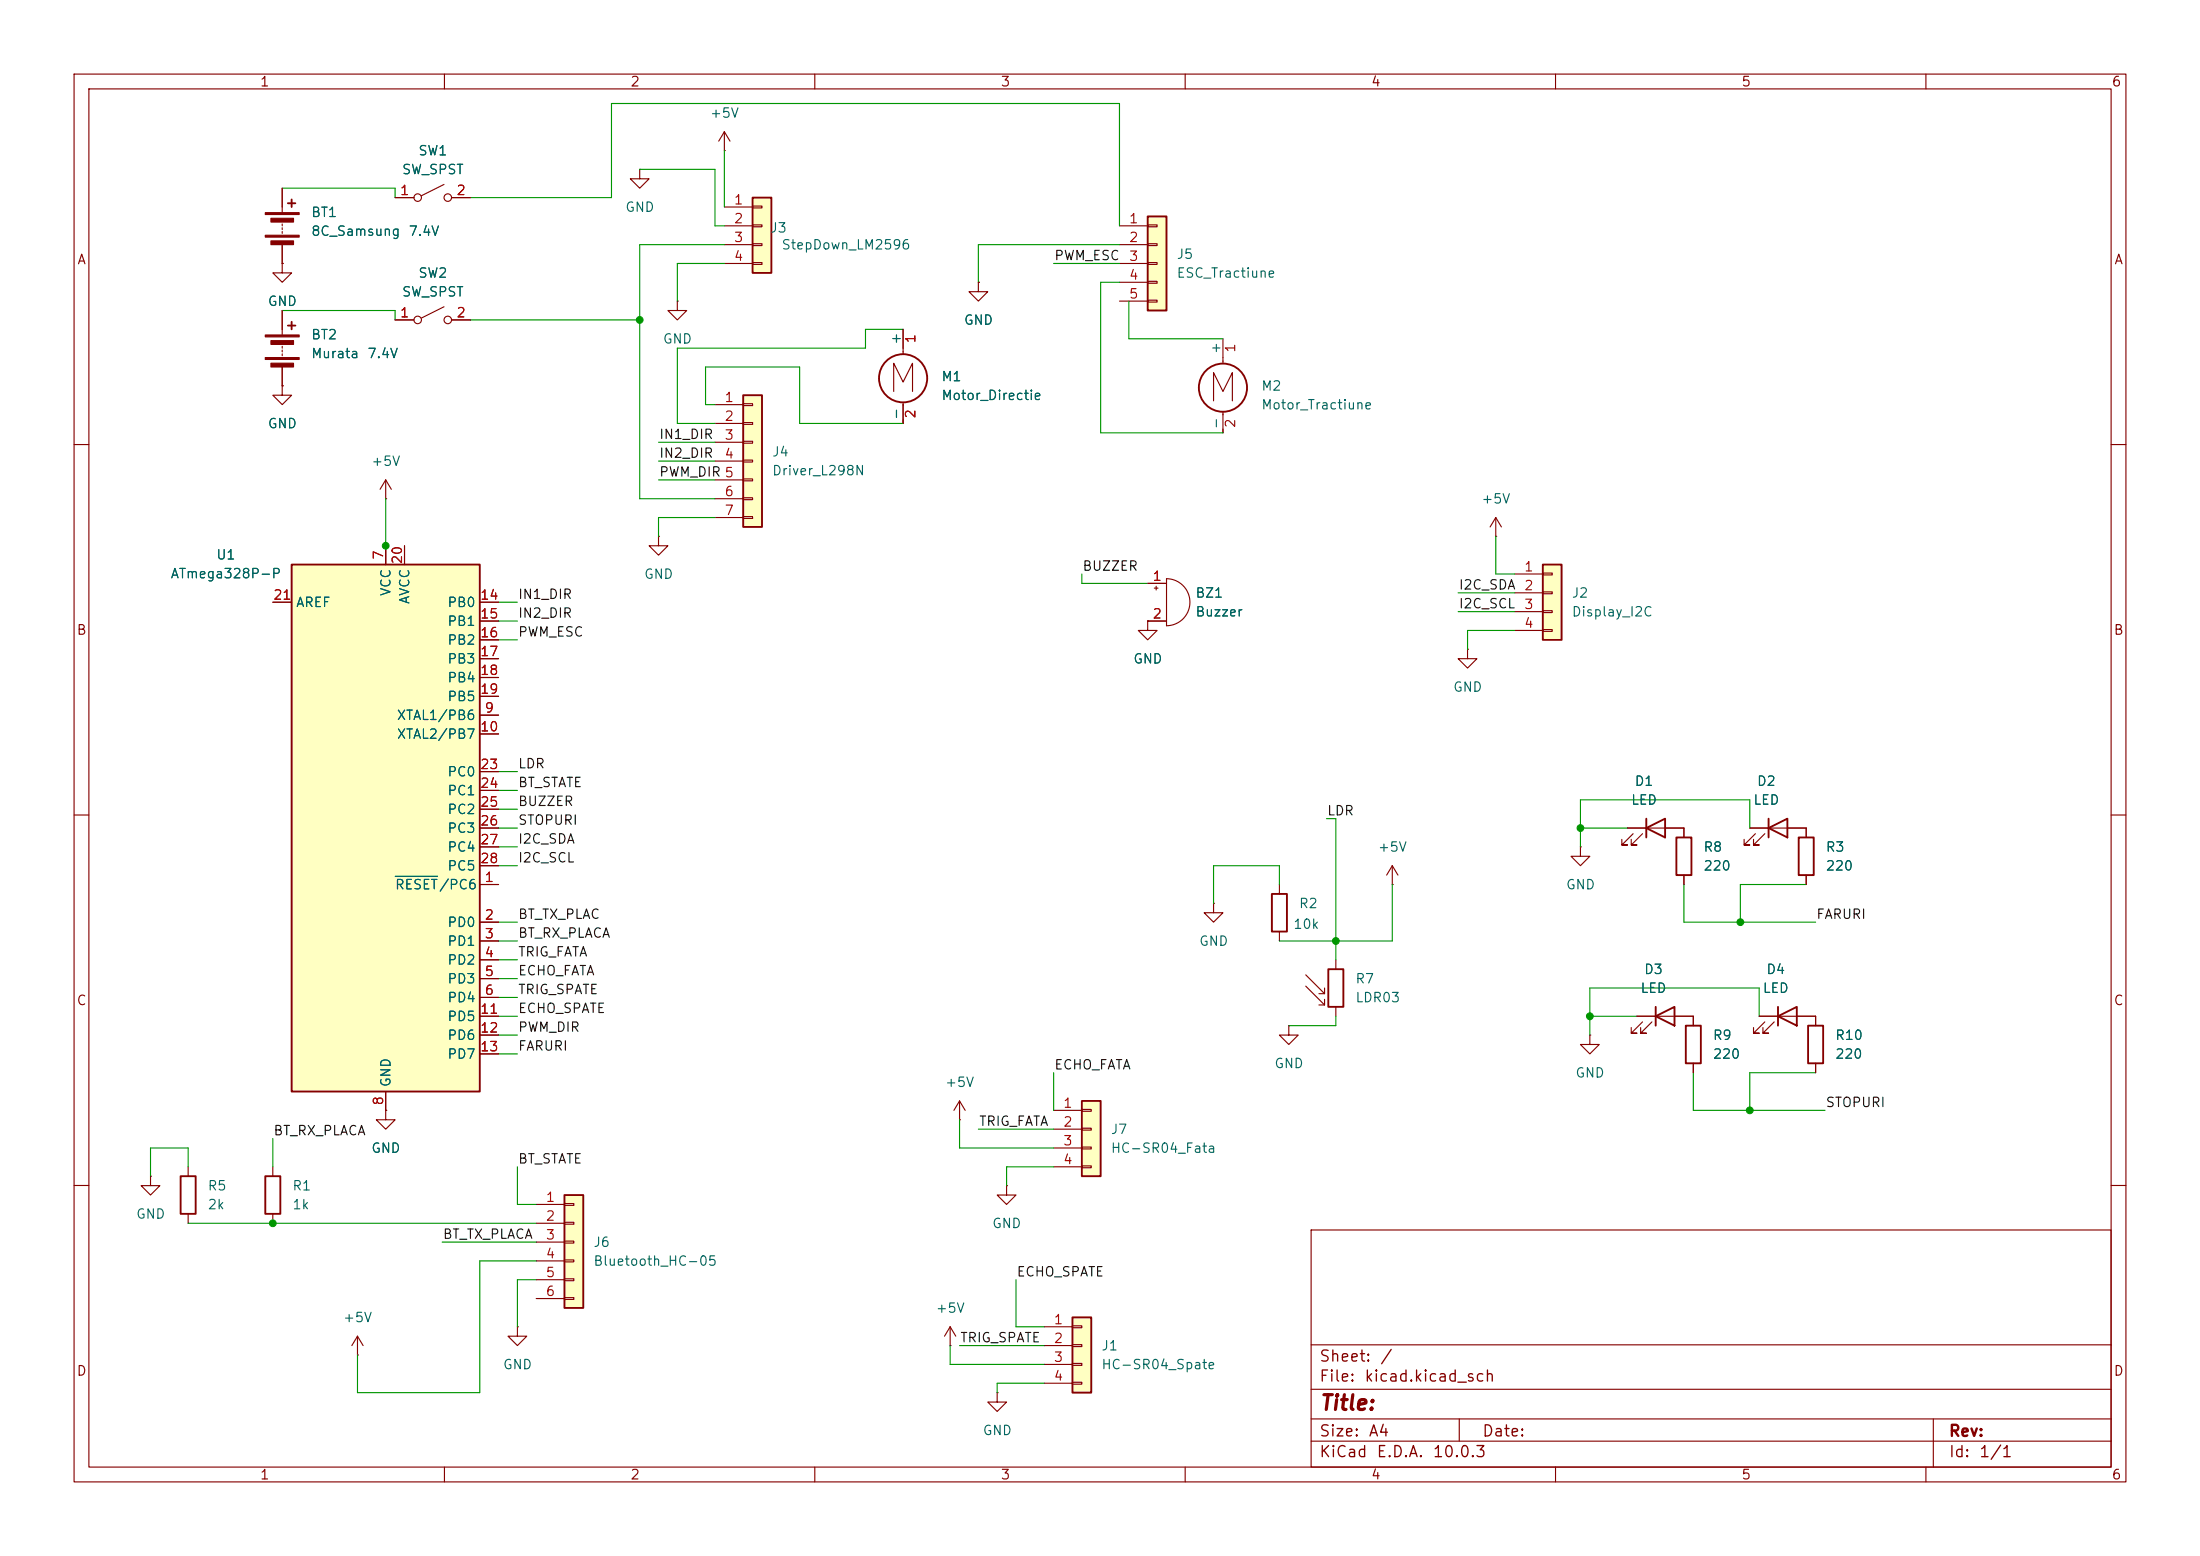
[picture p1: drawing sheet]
<svg xmlns="http://www.w3.org/2000/svg" width="297mm" height="210mm" viewBox="0 0 297 210" stroke-linecap="round" stroke-linejoin="round" font-family="sans-serif">
<g fill="none" stroke="#840000" stroke-width=".15">
<path d="M10 10h277v190h-277zM12 12h273v186h-273zM60 10v2M110 10v2M160 10v2M210 10v2M260 10v2M10 60h2M285 60h2M10 110h2M285 110h2M10 160h2"/>
<path d="M177 166h108v32h-108zM285 160h2M60 198v2M110 198v2M160 198v2M177 194.5h108M177 191.5h108M177 187.5h108M177 181.5h108M197 191.5v3M210 198v2M260 198v2"/>
<path d="M261 191.5v6.5"/>
</g>
<path d="M146 148.6h2.6v10.2h-2.6z" fill="#ffffc2"/>
<path d="M38.9 27.4h1M39.4 26.9v1M38.9 43.9h1M39.4 43.4v1.1M146 148.6h2.6v10.2h-2.6z" fill="none" stroke="#840000" stroke-width=".25"/>
<g fill="none" stroke="#840000" stroke-width=".15">
<path d="M97.8 17.8l-.8 1.3M97.8 17.8l.8 1.3M97.8 17.8v2.5M38.1 35.6v1.2h1.3l-1.3 1.3-1.3-1.3h1.3M38.1 35.6h.1M38.1 25.4v3.3M38.1 30.2v.3M38.1 30.7v.3M38.1 31.2v.3M38.1 33v2.6M53.3 26.7h2.6M59.9 24.9l-3 1.5"/>
<path d="M61 26.7h2.5M97.8 20.3h.1M38.1 52.1v1.2h1.3l-1.3 1.3-1.3-1.3h1.3M38.1 52.1h.1M38.1 41.9v3.3M38.1 46.7v.3M38.1 47.2v.3M38.1 47.8v.2M38.1 49.5v2.6M53.3 43.2h2.6M59.9 41.4l-3 1.5M61 43.2h2.5"/>
<path d="M154.9 78.7h2.6M155.8 79.4h.5M156.1 79.1v.5M157.5 78.1a3.2 3.2 0 0 1 3.1 3.2 3.2 3.2 0 0 1-3.1 3.2zM201.9 72.4h.1M201.9 69.9l-.7 1.2M201.9 69.9l.8 1.2M201.9 69.9v2.5M154.9 83.8v1.3h1.3l-1.3 1.3-1.2-1.3h1.2M154.9 83.8h.1M154.9 83.8h2.6M20.3 158.8v1.2h1.3l-1.3 1.3-1.3-1.3h1.3"/>
<path d="M20.3 158.8h.1M129.5 151.1h.1M129.5 148.6l-.7 1.3M129.5 148.6l.8 1.3M129.5 148.6v2.5M142.2 149.9h3.8M142.2 152.4h3.8M142.2 154.9h3.8M142.2 157.5h3.8M146 149.7h1.3v.3h-1.3zM146 152.3h1.3v.2h-1.3zM146 154.8h1.3v.3h-1.3z"/>
<path d="M146 157.4h1.3v.2h-1.3zM69.8 179.1v1.2h1.3l-1.3 1.3-1.2-1.3h1.2M69.8 179.1h.1M128.3 179.1l-.8 1.2M128.3 179.1l.7 1.2M128.3 179.1v2.5M135.9 160v1.3h1.3l-1.3 1.3-1.3-1.3h1.3M135.9 160h.1M48.3 182.9h.1M48.3 180.3l-.8 1.3M48.3 180.3l.7 1.3M48.3 180.3v2.6"/>
<path d="M128.3 181.6h.1M134.6 188v1.2h1.3l-1.3 1.3-1.3-1.3h1.3M134.6 188h.1"/>
<circle cx="56.4" cy="26.7" r=".51"/>
<circle cx="60.5" cy="26.7" r=".51"/>
<circle cx="56.4" cy="43.2" r=".51"/>
<circle cx="60.5" cy="43.2" r=".51"/>
</g>
<g fill="#840000" stroke="#840000" stroke-width=".15">
<path d="M35.8 28.7h4.6v.3h-4.6z"/>
<path d="M35.8 31.8h4.6v.2h-4.6z"/>
<path d="M36.6 29.5h3v.5h-3z"/>
<path d="M36.6 32.5h3v.5h-3z"/>
<path d="M35.8 45.2h4.6v.3h-4.6z"/>
<path d="M35.8 48.3h4.6v.2h-4.6z"/>
<path d="M36.6 46h3v.5h-3z"/>
<path d="M36.6 49h3v.5h-3z"/>
</g>
<path d="M101.6 26.7h2.5v10.1h-2.5z" fill="#ffffc2"/>
<g fill="none" stroke="#840000" stroke-width=".25">
<path d="M101.6 26.7h2.5v10.1h-2.5zM24.4 158.8h2v5h-2z"/>
<circle cx="121.9" cy="51.1" r="3.3"/>
<circle cx="165.1" cy="52.3" r="3.3"/>
</g>
<g fill="none" stroke="#840000" stroke-width=".15">
<path d="M97.8 27.9h3.8M97.8 30.5h3.8M97.8 33h3.8M97.8 35.6h3.8M101.6 27.8h1.3v.3h-1.3zM101.6 30.4h1.3v.2h-1.3zM101.6 32.9h1.3v.2h-1.3zM101.6 35.4h1.3v.3h-1.3zM132.1 38.1v1.3h1.2l-1.2 1.2-1.3-1.2h1.3M132.1 38.1h.1M120.6 52.8v-3.8l1.3 2.6 1.3-2.6v3.8M121.9 44.5v3.3"/>
<path d="M121.9 54.3v2.9M163.8 54.1v-3.8l1.3 2.5 1.3-2.5v3.8M165.1 45.7v3.4M165.1 55.6v2.8M25.4 157.5v1.3M25.4 163.8v1.3"/>
</g>
<path d="M154.9 29.2h2.6v12.7h-2.6z" fill="#ffffc2"/>
<path d="M154.9 29.2h2.6v12.7h-2.6zM35.8 158.8h2v5h-2z" fill="none" stroke="#840000" stroke-width=".25"/>
<g fill="none" stroke="#840000" stroke-width=".15">
<path d="M151.1 30.5h3.8M151.1 33h3.8M151.1 35.6h3.8M151.1 38.1h3.8M154.9 30.4h1.3v.2h-1.3zM154.9 32.9h1.3v.2h-1.3zM154.9 35.4h1.3v.3h-1.3zM154.9 38h1.3v.2h-1.3zM151.1 40.6h3.8M154.9 40.5h1.3v.3h-1.3zM36.8 157.5v1.3M52.1 149.9v1.2h1.2l-1.2 1.3-1.3-1.3h1.3"/>
<path d="M52.1 149.9h.1M36.8 163.8v1.3"/>
</g>
<path d="M76.2 161.3h2.5v15.2h-2.5z" fill="#ffffc2"/>
<path d="M76.2 161.3h2.5v15.2h-2.5z" fill="none" stroke="#840000" stroke-width=".25"/>
<path d="M72.4 162.6h3.8M72.4 165.1h3.8M72.4 167.6h3.8M72.4 170.2h3.8M72.4 172.7h3.8M72.4 175.3h3.8M76.2 162.4h1.3v.3h-1.3zM76.2 165h1.3v.2h-1.3zM76.2 167.5h1.3v.3h-1.3zM76.2 170.1h1.3v.2h-1.3zM76.2 172.6h1.3v.2h-1.3zM76.2 175.1h1.3v.3h-1.3z" fill="none" stroke="#840000" stroke-width=".15"/>
<path d="M100.3 53.3h2.6v17.8h-2.6z" fill="#ffffc2"/>
<path d="M100.3 53.3h2.6v17.8h-2.6zM242.8 113h2.1v5.1h-2.1z" fill="none" stroke="#840000" stroke-width=".25"/>
<g fill="none" stroke="#840000" stroke-width=".15">
<path d="M96.5 54.6h3.8M96.5 57.2h3.8M96.5 59.7h3.8M100.3 54.5h1.3v.2h-1.3zM100.3 57h1.3v.3h-1.3zM100.3 59.6h1.3v.2h-1.3zM96.5 62.2h3.8M96.5 64.8h3.8M96.5 67.3h3.8M96.5 69.9h3.8M100.3 62.1h1.3v.3h-1.3zM100.3 64.6h1.3v.3h-1.3z"/>
<path d="M100.3 67.2h1.3v.2h-1.3zM100.3 69.7h1.3v.3h-1.3zM243.8 111.8v1.2M243.8 118.1v1.3"/>
</g>
<path d="M208.3 76.2h2.5v10.2h-2.5z" fill="#ffffc2"/>
<path d="M208.3 76.2h2.5v10.2h-2.5zM222.2 111.8l2.6-1.3v2.5zM222.2 110.5v2.5M223.5 137.2l2.6-1.3v2.5zM223.5 135.9v2.5" fill="none" stroke="#840000" stroke-width=".25"/>
<g fill="none" stroke="#840000" stroke-width=".15">
<path d="M204.5 77.5h3.8M208.3 77.3h1.2v.3h-1.2zM208.3 79.9h1.2v.2h-1.2zM198.1 87.6v1.3h1.3l-1.3 1.3-1.3-1.3h1.3M198.1 87.6h.1M204.5 80h3.8M204.5 82.6h3.8M204.5 85.1h3.8M208.3 82.4h1.2v.3h-1.2zM208.3 85h1.2v.2h-1.2zM213.4 114.3v1.3h1.2l-1.2 1.2-1.3-1.2h1.3M213.4 114.3h.1"/>
<path d="M219.7 111.8h7.6M220.5 112.5l-1.6 1.5h.8h-.8v-.7M221.7 112.5l-1.5 1.5h.8h-.8v-.7M221 137.2h7.6M221.7 137.9l-1.5 1.5h.8h-.8v-.7M223 137.9l-1.5 1.5h.7h-.7v-.7"/>
</g>
<path d="M39.4 76.2h25.4v71.1h-25.4z" fill="#ffffc2"/>
<path d="M39.4 76.2h25.4v71.1h-25.4zM226.3 113h2v5.1h-2zM238.8 111.8l2.5-1.3v2.5zM238.8 110.5v2.5M171.7 120.7h2v5h-2zM179.3 130.8h2.1v5.1h-2.1zM227.6 138.4h2v5.1h-2zM240 137.2l2.6-1.3v2.5zM240 135.9v2.5M244.1 138.4h2v5.1h-2z" fill="none" stroke="#840000" stroke-width=".25"/>
<g fill="none" stroke="#840000" stroke-width=".15">
<path d="M86.4 22.9v1.2h1.2l-1.2 1.3-1.3-1.3h1.3M86.4 22.9h.1M91.4 40.6v1.3h1.3l-1.3 1.3-1.2-1.3h1.2M91.4 40.6h.1M52.1 73.7v2.5M54.6 73.7v2.5M88.9 72.4v1.3h1.3l-1.3 1.2-1.3-1.2h1.3M88.9 72.4h.1M36.8 81.3h2.6M64.8 96.5h2.5M64.8 99.1h2.5M64.8 81.3h2.5"/>
<path d="M64.8 83.8h2.5M64.8 86.4h2.5M64.8 88.9h2.5M64.8 91.4h2.5M64.8 94h2.5M64.8 119.4h2.5M64.8 104.1h2.5M64.8 106.7h2.5M64.8 109.2h2.5M64.8 111.8h2.5M64.8 114.3h2.5M64.8 116.8h2.5"/>
<path d="M172.7 119.4v1.3M188 119.4h.1M188 116.8l-.8 1.3M188 116.8l.7 1.3M188 116.8v2.6M227.3 111.8v1.2M227.3 118.1v1.3M236.2 111.8h7.6M237 112.5l-1.5 1.5h.7h-.7v-.7M238.3 112.5l-1.6 1.5h.8h-.8v-.7M64.8 124.5h2.5M64.8 127h2.5"/>
<path d="M64.8 129.5h2.5M64.8 132.1h2.5M64.8 134.6h2.5M64.8 137.2h2.5M64.8 139.7h2.5M163.8 121.9v1.3h1.3l-1.3 1.3-1.2-1.3h1.2M163.8 121.9h.1M172.7 125.7v1.3M174 138.4v1.3h1.3l-1.3 1.3-1.3-1.3h1.3M174 138.4h.1M176.3 131.6l2.5 2.5M176.3 133.1l2.5 2.5"/>
<path d="M178.1 134.1h.7M178.1 135.6h.7M178.8 133.4v.7M178.8 134.9v.7M180.3 129.5v1.3M180.3 135.9v1.3M214.6 139.7v1.3h1.3l-1.3 1.2-1.2-1.2h1.2M214.6 139.7h.1M228.6 137.2v1.2M237.5 137.2h7.6v1.2M238.3 137.9l-1.6 1.5h.8h-.8v-.7M239.5 137.9l-1.5 1.5h.8h-.8v-.7"/>
<path d="M52.1 147.3v2.6M64.8 142.2h2.5M228.6 143.5v1.3M245.1 143.5v1.3"/>
</g>
<path d="M53.4 118.3h5.7" fill="none" stroke="#006464" stroke-width=".15"/>
<path d="M144.8 177.8h2.5v10.2h-2.5z" fill="#ffffc2"/>
<path d="M144.8 177.8h2.5v10.2h-2.5z" fill="none" stroke="#840000" stroke-width=".25"/>
<g fill="none" stroke="#840000" stroke-width=".15">
<path d="M38.1 35.6h.1M38.1 25.4v2.5M38.1 33v2.6M53.3 26.7h2.6M61 26.7h2.5M132.1 38.1h.1M38.1 52.1h.1M38.1 41.9v2.6M38.1 49.5v2.6M53.3 43.2h2.6M61 43.2h2.5M121.9 44.5v2.5"/>
<path d="M121.9 54.6v2.6M52.1 67.3h.1M52.1 64.8l-.8 1.2M52.1 64.8l.7 1.2M52.1 64.8v2.5M52.1 73.7v2.5M54.6 73.7v2.5M154.9 78.7h2.6M36.8 81.3h2.6M64.8 83.8h2.5M64.8 96.5h2.5M64.8 99.1h2.5"/>
<path d="M64.8 81.3h2.5M64.8 86.4h2.5M64.8 88.9h2.5M64.8 91.4h2.5M64.8 94h2.5M154.9 83.8h.1M154.9 83.8h2.6M64.8 111.8h2.5M64.8 119.4h2.5M64.8 104.1h2.5M64.8 106.7h2.5M64.8 109.2h2.5"/>
<path d="M64.8 114.3h2.5M64.8 116.8h2.5M219.7 111.8h2.5M224.8 111.8h2.5v1.2M227.3 118.1v1.3M236.2 111.8h2.6M241.3 111.8h2.5v1.2M243.8 118.1v1.3M64.8 137.2h2.5M64.8 124.5h2.5M64.8 127h2.5M64.8 129.5h2.5"/>
<path d="M64.8 132.1h2.5M64.8 134.6h2.5M64.8 139.7h2.5M221 137.2h2.5M226.1 137.2h2.5v1.2M237.5 137.2h2.5M242.6 137.2h2.5v1.2M52.1 149.9h.1M52.1 147.3v2.6M64.8 142.2h2.5M228.6 143.5v1.3M245.1 143.5v1.3"/>
<path d="M141 179.1h3.8M144.8 178.9h1.2v.3h-1.2zM141 181.6h3.8M141 184.2h3.8M141 186.7h3.8M144.8 181.5h1.2v.2h-1.2zM144.8 184h1.2v.3h-1.2zM144.8 186.6h1.2v.2h-1.2z"/>
</g>
<g fill="none" stroke="#009600" stroke-width=".15">
<path d="M38.1 25.4h15.2v1.3M63.5 26.7h19v-12.7h68.6v16.5M86.4 22.9h10.1v7.6h1.3M97.8 33h-11.4v34.3h10.1M97.8 20.3v7.6M97.8 35.6h-6.4v5M142.2 35.6h8.9M151.1 33h-19v5.1M151.1 38.1h-2.5v20.3h16.5M38.1 41.9h15.2v1.3M63.5 43.2h22.9M88.9 59.7h7.6"/>
<path d="M96.5 54.6h-1.3v-5.1h12.7v7.7h14M121.9 44.5h-5.1v2.5h-25.4v10.2h5.1M152.4 40.6v5.1h12.7M52.1 67.3v8.9M88.9 62.2h7.6M88.9 64.8h7.6M96.5 69.9h-7.6v2.5M146 77.5v1.2h8.9M201.9 72.4v5.1h2.6M67.3 81.3h2.5M67.3 83.8h2.5M67.3 86.4h2.5"/>
<path d="M196.8 80h7.7M196.8 82.6h7.7M204.5 85.1h-6.4v2.5M67.3 111.8h2.5M67.3 114.3h2.5M67.3 116.8h2.5M67.3 104.1h2.5M67.3 106.7h2.5M67.3 109.2h2.5M172.7 119.4v-2.6h-8.9v5.1M179.1 110.5h1.2v19M188 119.4v7.6h-15.3"/>
<path d="M213.4 111.8h6.3M227.3 119.4v5.1h17.8M236.2 111.8v-3.8h-22.8v6.3M243.8 119.4h-8.9v5.1M67.3 129.5h2.5M67.3 132.1h2.5M67.3 137.2h2.5M67.3 139.7h2.5M67.3 134.6h2.5M67.3 124.5h2.5M67.3 127h2.5M180.3 137.2v1.2h-6.3"/>
<path d="M214.6 137.2h6.4M237.5 137.2v-3.8h-22.9v6.3M25.4 157.5v-2.6h-5.1v3.9M36.8 153.7v3.8M67.3 142.2h2.5M69.8 157.5v5.1h2.6M129.5 151.1v3.8h12.7M132.1 152.4h10.1M142.2 144.8v5.1M142.2 157.5h-6.3v2.5M228.6 144.8v5.1h17.8M245.1 144.8h-8.9v5.1"/>
<path d="M25.4 165.1h47M59.7 167.6h12.7M72.4 172.7h-2.6v6.4M72.4 170.2h-7.6v17.8h-16.5v-5.1M137.2 172.7v6.4h3.8M128.3 181.6v2.6h12.7M129.5 181.6h11.5M141 186.7h-6.4v1.3"/>
</g>
<path d="M53.4 118.3h5.7" fill="none" stroke="#006464" stroke-width=".15"/>
<g fill="#009600" stroke="#009600" stroke-width=".14">
<circle cx="86.4" cy="43.2" r=".46"/>
<circle cx="52.1" cy="73.7" r=".46"/>
<circle cx="180.3" cy="127" r=".46"/>
<circle cx="234.9" cy="124.5" r=".46"/>
<circle cx="213.4" cy="111.8" r=".46"/>
<circle cx="214.6" cy="137.2" r=".46"/>
<circle cx="236.2" cy="149.9" r=".46"/>
<circle cx="36.8" cy="165.1" r=".46"/>
</g>
<text font-size="2" fill="#840000" x="178" y="190.8">Title:</text>
<g font-size="1.5" fill="#840000">
<text x="178" y="184.2">Sheet:</text>
<text x="186.2" y="184.2">/</text>
<text x="178" y="186.9">File:</text>
<text x="184.1" y="186.9">kicad.kicad_sch</text>
<text x="178" y="197.1">KiCad</text>
<text x="178" y="194.3">Size:</text>
<text x="184.7" y="194.3">A4</text>
<text x="185.7" y="197.1">E.D.A.</text>
<text x="193.3" y="197.1">10.0.3</text>
<text x="200" y="194.3">Date:</text>
<text x="263" y="194.3">Rev:</text>
<text x="263" y="197.1">Id:</text>
<text x="267.1" y="197.1">1/1</text>
</g>
<g font-size="1.3" fill="#840000">
<text x="35" y="12">1</text>
<text x="85" y="12">2</text>
<text x="135" y="12">3</text>
<text x="185" y="12">4</text>
<text x="235" y="12">5</text>
<text x="285" y="12">6</text>
<text x="10.3" y="36">A</text>
<text x="285.3" y="36">A</text>
<text x="10.3" y="86">B</text>
<text x="285.3" y="86">B</text>
<text x="10.3" y="136">C</text>
<text x="285.3" y="136">C</text>
<text x="10.3" y="186">D</text>
<text x="285.3" y="186">D</text>
<text x="35" y="200">1</text>
<text x="85" y="200">2</text>
<text x="135" y="200">3</text>
<text x="185" y="200">4</text>
<text x="235" y="200">5</text>
<text x="285" y="200">6</text>
</g>
<g font-size="1.3" fill="#006464">
<text x="95.8" y="16.2">+5V</text>
<text x="54.2" y="23.8">SW_SPST</text>
<text x="56.4" y="21.3">SW1</text>
<text x="41.9" y="29.6">BT1</text>
<text x="84.3" y="28.9">GND</text>
<text x="41.9" y="32.1">8C_Samsung</text>
<text x="55.1" y="32.1">7.4V</text>
<text x="103.9" y="31.7">J3</text>
<text x="105.4" y="34">StepDown_LM2596</text>
<text x="158.8" y="35.3">J5</text>
<text x="36.1" y="41.6">GND</text>
<text x="54.2" y="40.3">SW_SPST</text>
<text x="56.4" y="37.8">SW2</text>
<text x="158.8" y="37.8">ESC_Tractiune</text>
<text x="41.9" y="46.1">BT2</text>
<text x="89.4" y="46.7">GND</text>
<text x="121.9" y="46.6" transform="rotate(-90 121.9 46.6)">+</text>
<text x="130" y="44.2">GND</text>
<text x="165.1" y="47.9" transform="rotate(-90 165.1 47.9)">+</text>
<text x="41.9" y="48.7">Murata</text>
<text x="49.5" y="48.7">7.4V</text>
<text x="127" y="51.8">M1</text>
<text x="170.2" y="53">M2</text>
<text x="36.1" y="58.1">GND</text>
<text x="121.9" y="56.8" transform="rotate(-90 121.9 56.8)">-</text>
<text x="127" y="54.3">Motor_Directie</text>
<text x="165.1" y="58" transform="rotate(-90 165.1 58)">-</text>
<text x="170.2" y="55.6">Motor_Tractiune</text>
<text x="50" y="63.2">+5V</text>
<text x="104.1" y="61.9">J4</text>
<text x="104.1" y="64.5">Driver_L298N</text>
<text x="199.9" y="68.3">+5V</text>
<text x="29.1" y="75.8">U1</text>
<text x="22.9" y="78.4">ATmega328P-P</text>
<text x="39.9" y="82.3">AREF</text>
<text x="53" y="80.5" transform="rotate(-90 53 80.5)">VCC</text>
<text x="55.6" y="81.6" transform="rotate(-90 55.6 81.6)">AVCC</text>
<text x="60.3" y="82.3">PB0</text>
<text x="86.9" y="78.4">GND</text>
<text x="161.3" y="81">BZ1</text>
<text x="161.3" y="83.5">Buzzer</text>
<text x="212.1" y="81">J2</text>
<text x="212.1" y="83.5">Display_I2C</text>
<text x="60.3" y="84.8">PB1</text>
<text x="60.3" y="87.3">PB2</text>
<text x="60.3" y="89.9">PB3</text>
<text x="152.9" y="89.9">GND</text>
<text x="60.3" y="92.4">PB4</text>
<text x="60.3" y="95">PB5</text>
<text x="196.1" y="93.7">GND</text>
<text x="53.5" y="97.5">XTAL1/PB6</text>
<text x="53.5" y="100">XTAL2/PB7</text>
<text x="60.3" y="105.1">PC0</text>
<text x="60.3" y="107.7">PC1</text>
<text x="220.6" y="106.4">D1</text>
<text x="237.1" y="106.4">D2</text>
<text x="60.3" y="110.2">PC2</text>
<text x="60.3" y="112.7">PC3</text>
<text x="220.1" y="108.9">LED</text>
<text x="236.6" y="108.9">LED</text>
<text x="60.3" y="115.3">PC4</text>
<text x="60.3" y="117.8">PC5</text>
<text x="185.9" y="115.3">+5V</text>
<text x="229.9" y="115.3">R8</text>
<text x="229.9" y="117.8">220</text>
<text x="246.4" y="115.3">R3</text>
<text x="246.4" y="117.8">220</text>
<text x="53.2" y="120.4">RESET/PC6</text>
<text x="60.3" y="125.4">PD0</text>
<text x="174.5" y="125.7">10k</text>
<text x="175.3" y="122.9">R2</text>
<text x="211.3" y="120.4">GND</text>
<text x="60.3" y="128">PD1</text>
<text x="60.3" y="130.5">PD2</text>
<text x="161.8" y="128">GND</text>
<text x="221.9" y="131.8">D3</text>
<text x="238.4" y="131.8">D4</text>
<text x="60.3" y="133.1">PD3</text>
<text x="60.3" y="135.6">PD4</text>
<text x="182.9" y="133.1">R7</text>
<text x="182.9" y="135.6">LDR03</text>
<text x="221.4" y="134.3">LED</text>
<text x="237.9" y="134.3">LED</text>
<text x="60.3" y="138.1">PD5</text>
<text x="60.3" y="140.7">PD6</text>
<text x="60.3" y="143.2">PD7</text>
<text x="231.1" y="140.7">R9</text>
<text x="231.1" y="143.2">220</text>
<text x="247.7" y="143.2">220</text>
<text x="247.7" y="140.7">R10</text>
<text x="53" y="146.8" transform="rotate(-90 53 146.8)">GND</text>
<text x="127.5" y="147">+5V</text>
<text x="172" y="144.5">GND</text>
<text x="212.6" y="145.8">GND</text>
<text x="50" y="155.9">GND</text>
<text x="149.9" y="153.4">J7</text>
<text x="149.9" y="155.9">HC-SR04_Fata</text>
<text x="27.9" y="161">R5</text>
<text x="39.4" y="161">R1</text>
<text x="18.3" y="164.8">GND</text>
<text x="27.9" y="163.5">2k</text>
<text x="39.4" y="163.5">1k</text>
<text x="133.9" y="166.1">GND</text>
<text x="80" y="168.6">J6</text>
<text x="80" y="171.2">Bluetooth_HC-05</text>
<text x="46.2" y="178.8">+5V</text>
<text x="126.2" y="177.5">+5V</text>
<text x="67.8" y="185.1">GND</text>
<text x="148.6" y="182.6">J1</text>
<text x="148.6" y="185.1">HC-SR04_Spate</text>
<text x="132.6" y="194">GND</text>
</g>
<g font-size="1.3" fill="#a90000">
<text x="53.9" y="26.6">1</text>
<text x="61.5" y="26.6">2</text>
<text x="99" y="27.9">1</text>
<text x="99" y="30.5">2</text>
<text x="99" y="33">3</text>
<text x="99" y="35.5">4</text>
<text x="152.3" y="30.5">1</text>
<text x="152.3" y="33">2</text>
<text x="152.3" y="35.5">3</text>
<text x="152.3" y="38.1">4</text>
<text x="152.3" y="40.6">5</text>
<text x="53.9" y="43.2">1</text>
<text x="61.5" y="43.2">2</text>
<text x="123.9" y="46.4" transform="rotate(-90 123.9 46.4)">1</text>
<text x="167.1" y="47.7" transform="rotate(-90 167.1 47.7)">1</text>
<text x="97.7" y="54.6">1</text>
<text x="97.7" y="57.1">2</text>
<text x="97.7" y="59.7">3</text>
<text x="123.9" y="56.6" transform="rotate(-90 123.9 56.6)">2</text>
<text x="167.1" y="57.9" transform="rotate(-90 167.1 57.9)">2</text>
<text x="97.7" y="62.2">4</text>
<text x="97.7" y="67.3">6</text>
<text x="97.7" y="69.8">7</text>
<text x="52" y="75.6" transform="rotate(-90 52 75.6)">7</text>
<text x="54.6" y="76.2" transform="rotate(-90 54.6 76.2)">20</text>
<text x="205.7" y="77.4">1</text>
<text x="36.8" y="81.3">21</text>
<text x="64.7" y="81.3">14</text>
<text x="64.7" y="83.8">15</text>
<text x="155.5" y="78.7">1</text>
<text x="155.5" y="83.8">2</text>
<text x="205.7" y="80">2</text>
<text x="205.7" y="82.5">3</text>
<text x="64.7" y="86.3">16</text>
<text x="64.7" y="88.9">17</text>
<text x="205.7" y="85.1">4</text>
<text x="64.7" y="91.4">18</text>
<text x="64.7" y="94">19</text>
<text x="64.7" y="99">10</text>
<text x="65.3" y="96.5">9</text>
<text x="64.7" y="104.1">23</text>
<text x="64.7" y="106.7">24</text>
<text x="64.7" y="109.2">25</text>
<text x="64.7" y="111.7">26</text>
<text x="64.7" y="114.3">27</text>
<text x="64.7" y="116.8">28</text>
<text x="65.3" y="119.4">1</text>
<text x="65.3" y="124.4">2</text>
<text x="65.3" y="127">3</text>
<text x="65.3" y="129.5">4</text>
<text x="64.7" y="137.1">11</text>
<text x="65.3" y="132.1">5</text>
<text x="65.3" y="134.6">6</text>
<text x="64.7" y="139.7">12</text>
<text x="64.7" y="142.2">13</text>
<text x="52" y="149.3" transform="rotate(-90 52 149.3)">8</text>
<text x="143.4" y="149.8">1</text>
<text x="143.4" y="152.4">2</text>
<text x="143.4" y="154.9">3</text>
<text x="143.4" y="157.5">4</text>
<text x="73.6" y="162.5">1</text>
<text x="73.6" y="165.1">2</text>
<text x="73.6" y="167.6">3</text>
<text x="73.6" y="170.2">4</text>
<text x="73.6" y="172.7">5</text>
<text x="73.6" y="175.2">6</text>
<text x="142.2" y="179">1</text>
<text x="142.2" y="181.6">2</text>
<text x="142.2" y="184.1">3</text>
<text x="142.2" y="186.7">4</text>
</g>
<g font-size="1.3" fill="#0f0f0f">
<text x="142.2" y="35.4">PWM_ESC</text>
<text x="88.9" y="59.6">IN1_DIR</text>
<text x="88.9" y="62.1">IN2_DIR</text>
<text x="88.9" y="64.6">PWM_DIR 5</text>
<text x="146" y="77.3">BUZZER</text>
<text x="69.8" y="83.7">IN2_DIR</text>
<text x="69.8" y="81.2">IN1_DIR</text>
<text x="196.8" y="82.4">I2C_SCL</text>
<text x="196.8" y="79.9">I2C_SDA</text>
<text x="69.8" y="86.2">PWM_ESC</text>
<text x="69.8" y="106.6">BT_STATE</text>
<text x="69.8" y="104">LDR</text>
<text x="69.8" y="109.1">BUZZER</text>
<text x="69.8" y="111.6">STOPURI</text>
<text x="179.1" y="110.4">LDR</text>
<text x="69.8" y="114.2">I2C_SDA</text>
<text x="69.8" y="116.7">I2C_SCL</text>
<text x="69.8" y="124.3">BT_TX_PLAC</text>
<text x="245.1" y="124.3">FARURI</text>
<text x="69.8" y="129.4">TRIG_FATA</text>
<text x="69.8" y="132">ECHO_FATA</text>
<text x="69.8" y="126.9">BT_RX_PLACA</text>
<text x="69.8" y="134.5">TRIG_SPATE</text>
<text x="69.8" y="137">ECHO_SPATE</text>
<text x="69.8" y="142.1">FARURI</text>
<text x="69.8" y="139.6">PWM_DIR</text>
<text x="142.2" y="144.7">ECHO_FATA</text>
<text x="246.4" y="149.7">STOPURI</text>
<text x="36.8" y="153.5">BT_RX_PLACA</text>
<text x="132.1" y="152.3">TRIG_FATA</text>
<text x="69.8" y="157.4">BT_STATE</text>
<text x="59.7" y="167.5">BT_TX_PLACA</text>
<text x="137.2" y="172.6">ECHO_SPATE</text>
<text x="129.5" y="181.5">TRIG_SPATE</text>
</g>
</svg>
